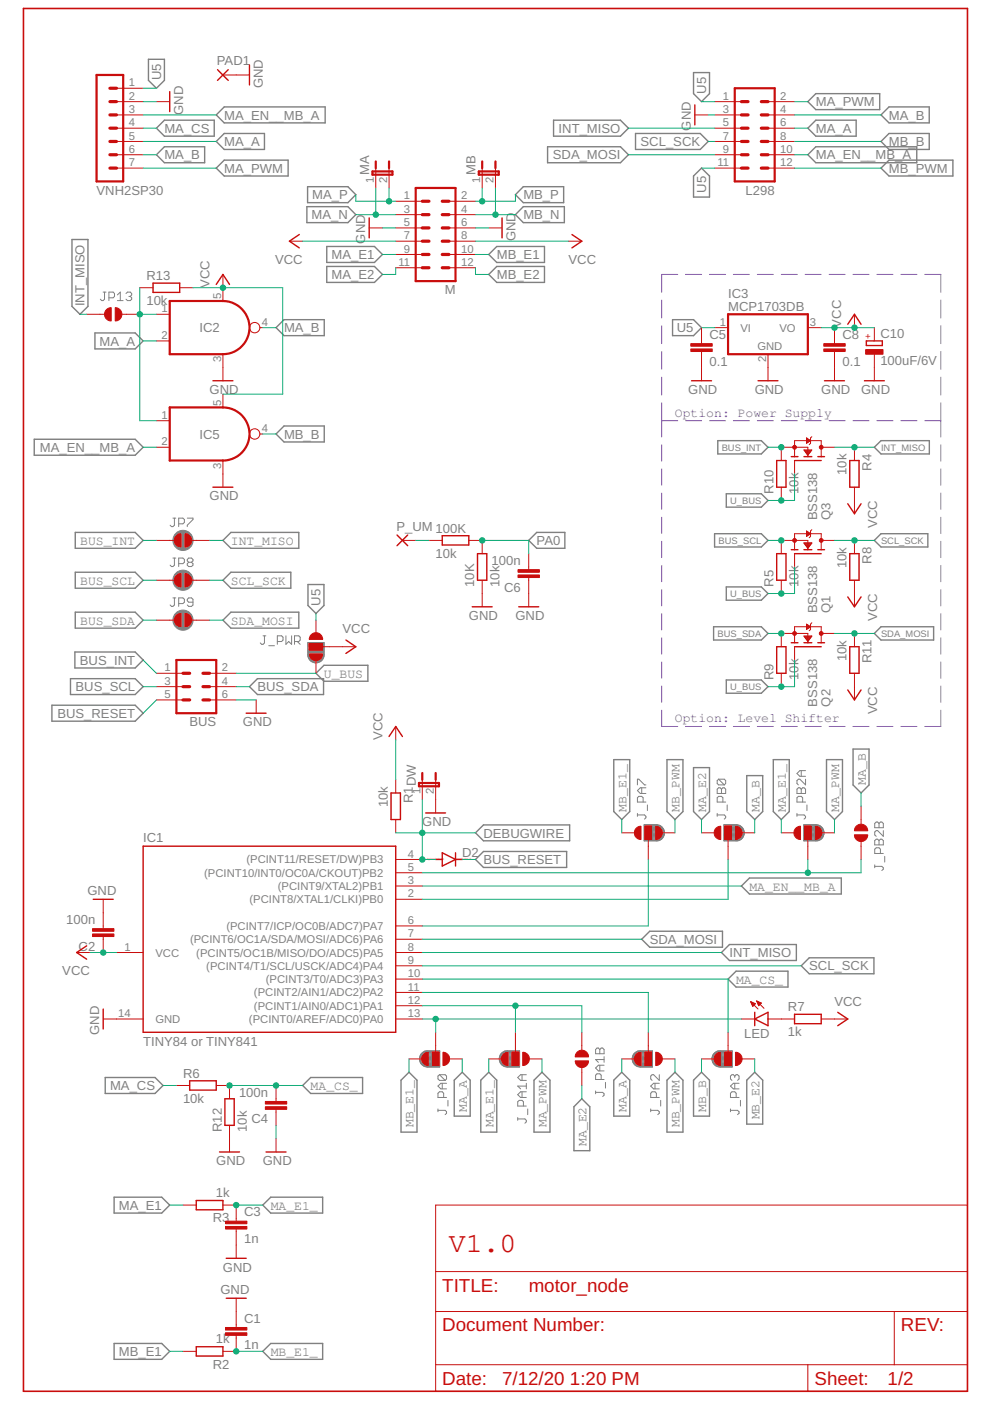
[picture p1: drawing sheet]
<svg xmlns="http://www.w3.org/2000/svg" width="210mm" height="297mm" viewBox="0 0 210 297" stroke-linecap="round" stroke-linejoin="round" font-family="sans-serif">
<g fill="#808080" stroke="#808080" stroke-width=".21">
<circle cx="38.8" cy="114.6" r="2.14"/>
<circle cx="38.8" cy="123" r="2.14"/>
<circle cx="38.8" cy="131.5" r="2.14"/>
</g>
<g fill="none" stroke="#808080" stroke-width=".21">
<path d="M21.9 61.9h.6M22.2 61.9v1.5l-.3 .3h-.3l-.3-.3M23.1 63.1h.9l.3-.3v-.6l-.3-.3h-.9v1.8M24.9 63.7h1.2M24.9 62.5l.6-.6v1.8M26.7 62.2l.3-.3h.6l.3 .3v.3l-.3 .3M27.3 62.8h.3M27.6 62.8l.3 .3v.3l-.3 .3h-.6l-.3-.3M36.7 109.9h.6M36.7 118.3h.6M37 109.9v1.5l-.3 .3h-.3l-.3-.3M37 118.3v1.5l-.3 .3h-.3l-.3-.3"/>
<path d="M37.9 111.1h.9l.3-.3v-.6l-.3-.3h-.9v1.8M37.9 119.5h.9l.3-.3v-.6l-.3-.3h-.9v1.8M39.7 109.9h1.2v.3l-1.2 1.2v.3M40 119.2l-.3-.3v-.3l.3-.3h.6l.3 .3v.3l-.3 .3M40 119.2l-.3 .3v.3l.3 .3h.6l.3-.3v-.3l-.3-.3M40 119.2h.6M36.7 126.8h.6M37 126.8v1.5l-.3 .3h-.3l-.3-.3M37.9 128h.9l.3-.3v-.6l-.3-.3h-.9v1.8M40.9 127.7h-.9l-.3-.3v-.3l.3-.3h.6l.3 .3v1.2l-.3 .3h-.6l-.3-.3M55.8 134.8h.6M56.1 134.8v1.5l-.3 .3h-.3l-.3-.3"/>
<path d="M57 136.9h1.2M58.8 136h.9l.3-.3v-.6l-.3-.3h-.9v1.8M60.6 134.8v1.8l.6-.6 .6 .6v-1.8M62.4 136h1l.2-.3v-.6l-.2-.3h-1v1.8M63 136l.6 .6M135.1 172.8h1.6l.2 .3v.3l-.2 .3M135.1 166.4v-1.2h.3l1.3 1.2h.2M135.1 172.5v.6M136.1 167v1.2M136.4 170.1v-1l-.3-.3h-.7l-.3 .3v1h1.8M136.9 167h-1.1l-.7 .6 .7 .6h1.1M137.3 170.7v1.2"/>
<path d="M152.1 172.8h1.5l.3 .3v.3l-.3 .3M152.1 172.5v.6M152.4 167h.3l.3 .3 .3-.3h.3l.3 .3v.9h-1.8v-.9zM152.4 165.2h1.2l.3 .3v.6l-.3 .3M152.4 165.2l-.3 .3v.6l.3 .3h1.2M152.4 165.2l1.2 1.2M153 167.3v.9M153.3 170.1v-1l-.3-.3h-.6l-.3 .3v1h1.8M154.2 170.7v1.2M169 172.8h1.5l.3 .3v.3l-.3 .3M169 167.3l.3-.3h.3l.3 .3 .3-.3h.3l.3 .3v.9h-1.8zM169 172.5v.6"/>
<path d="M169.9 163.4v1.2M169.9 167.3v.9M170.2 170.1v-1l-.3-.3h-.6l-.3 .3v1h1.8M170.8 165.2v1.2l-1.2-1.2h-.3l-.3 .3v.6l.3 .3M170.8 163.4h-1.2l-.6 .6 .6 .6h1.2M171.1 170.7v1.2M185.5 174.6l.3-.3h.3l.3 .3 .3-.3h.3l.3 .3v.9h-1.8zM185.5 178.2l.3-.3h.3l.3 .3 .3-.3h.3l.3 .3v.9h-1.8zM186.4 174.6v.9M186.4 178.2v.9M187.3 176.1v1.2l-1.2-1.2h-.3l-.3 .3v.6l.3 .3M185.5 183.7h1.5l.3 .3v.3l-.3 .3"/>
<path d="M185.5 183.4v.6M186.7 181v-1l-.3-.3h-.6l-.3 .3v1h1.8M187.6 181.6v1.2M92.9 235.4h1.5l.3 .3v.3l-.3 .3M92.9 235.1v.6M93.2 227.9h1.2l.3 .3v.5l-.3 .4M93.2 227.9l-.3 .3v.5l.3 .4h1.2M93.2 227.9l1.2 1.2M93.8 229.7v1.2M94.1 232.7v-.9l-.3-.3h-.6l-.3 .3v.9h1.8M94.7 229.7h-1.2l-.6 .6 .6 .6h1.2M95 233.3v1.2"/>
<path d="M109.8 237.2h1.5l.3 .3v.3l-.3 .3M109.8 236.9v.6M110.7 227.9v1.2M110.7 231.5v1.2M111 234.5v-.9l-.3-.3h-.6l-.3 .3v.9h1.8M111.6 231.5h-1.2l-.6 .6 .6 .6h1.2M111.6 227.9h-1.2l-.6 .6 .6 .6h1.2M111.6 229.7v1.2M111.6 230.3h-1.8l.6 .6M111.9 235.1v1.2M126.3 231.6h1.5l.3 .3v.3l-.3 .3M126.3 231.3v.6"/>
<path d="M126.6 222.2h.3l.3 .3 .3-.3h.3l.3 .3v.9h-1.8v-.9zM127.2 222.5v.9M127.2 225.8v1.3M127.5 228.9v-.9l-.3-.3h-.6l-.3 .3v.9h1.8M128.1 224v1.2M128.1 225.8h-1.2l-.6 .6 .6 .7h1.2M128.1 224.6h-1.8l.6 .6M128.4 229.5v1.2M138 235.4h1.5l.3 .3v.3l-.3 .3M138 235.1v.6M138.9 229.7v1.2M139.2 232.7v-.9l-.3-.3h-.6l-.3 .3v.9h1.8"/>
<path d="M139.8 229.7h-1.2l-.6 .6 .6 .6h1.2M139.8 227.9v1.2l-1.2-1.2h-.3l-.3 .3v.5l.3 .4M140.1 233.3v1.2M154.9 235.4h1.5l.3 .3v.3l-.3 .3M154.9 235.1v.6M155.8 228.2l-.3-.3h-.3l-.3 .3v.5l.3 .4M155.8 228.2l.3-.3h.3l.3 .3v.5l-.3 .4M155.8 228.2v.3M155.8 229.7v1.2M156.1 232.7v-.9l-.3-.3h-.6l-.3 .3v.9h1.8M156.7 229.7h-1.2l-.6 .6 .6 .6h1.2M157 233.3v1.2"/>
</g>
<g fill="none" stroke="#808080" stroke-width=".3">
<path d="M31.5 12.6h3.4v4.4l-1.7 1.7-1.7-1.7zM147 15.4h3.4v4.5l-1.7 1.6-1.7-1.6zM173 19.9h13.5v3.3h-13.5l-1.7-1.7zM33.2 32.8l1.7-1.7h8.5v3.4h-8.5zM33.2 27.2l1.7-1.7h10.5v3.4h-10.5zM45.8 30l1.7-1.7h8.6v3.4h-8.6zM45.8 24.4l1.7-1.7h21.4v3.4h-21.4zM45.8 35.6l1.7-1.6h13.6v3.3h-13.6zM65.2 39.6h8.6l1.6 1.7-1.6 1.7h-8.6zM111 39.6h8.5v3.4h-8.5l-1.7-1.7zM116.1 31.1h15.5l1.6 1.7-1.6 1.7h-15.5zM117.4 25.5h14.2l1.6 1.7-1.6 1.7h-14.2z"/>
<path d="M134.7 28.3h13.8l1.7 1.7-1.7 1.7h-13.8zM147 37.3l1.7-1.7 1.7 1.7v4.5h-3.4zM171.3 27.2l1.7-1.7h8.5v3.4h-8.5zM173 31.1h21.4v3.4h-21.4l-1.7-1.7zM186.8 24.4l1.7-1.7h8.5v3.4h-8.5zM186.8 30l1.7-1.7h8.5v3.4h-8.5zM186.8 35.6l1.7-1.6h13.5v3.3h-13.5zM15.3 50.8h3.3v14.2l-1.6 1.6-1.7-1.6zM65.1 43.8h8.7l1.6 1.7-1.6 1.7h-8.7zM69.3 52.3h10.1l1.7 1.7-1.7 1.6h-10.1zM69.3 56.5h10.1l1.7 1.7-1.7 1.7h-10.1zM103.6 58.2l1.7-1.7h10.1v3.4h-10.1z"/>
<path d="M103.6 54l1.7-1.7h10.1v3.3h-10.1zM111 43.8h8.7v3.4h-8.7l-1.7-1.7zM20.1 70.6h8.6l1.7 1.7-1.7 1.7h-8.6zM58.5 69.5l1.7-1.7h8.5v3.4h-8.5zM142.6 67.8h4.4l1.7 1.7-1.7 1.7h-4.4zM7.3 93.1h21.4l1.7 1.7-1.7 1.7h-21.4zM58.5 92l1.7-1.7h8.5v3.4h-8.5zM152.2 93.4h9.2l1.4 1.4-1.4 1.4h-9.2zM185.4 94.8l1.4-1.4h10.2v2.8h-10.2zM16 112.9h12.7l1.7 1.7-1.7 1.6h-12.7zM47.3 114.6l1.7-1.7h14.4v3.3h-14.4zM113.8 112.9h6v3.3h-6l-1.7-1.6z"/>
<path d="M151.5 113.2h9.9l1.4 1.4-1.4 1.4h-9.9zM154 104.7h7.4l1.4 1.4-1.4 1.4h-7.4zM185.4 114.6l1.4-1.4h9.9v2.8h-9.9zM15.9 138.2h12.8l1.7 1.7-1.7 1.7h-12.8zM16 129.8h12.7l1.7 1.7-1.7 1.7h-12.7zM16 121.3h12.7l1.7 1.7-1.7 1.7h-12.7zM47.3 123l1.7-1.7h12.7v3.4h-12.7zM49 129.8h14.4v3.4h-14.4l-1.7-1.7zM65.3 123.9h3.4v4.5l-1.7 1.7-1.7-1.7zM65.3 138.9h3.4M65.3 138.6h3.4M65.3 138.4h3.4"/>
<path d="M65.3 138.1h3.4M65.3 137.9h3.4M65.3 137.6h3.4M65.3 137.4h3.4M65.3 137.1h3.4M65.3 136.9h3.4M65.3 136.6h3.4M65.3 136.4h3.4M65.3 139.1h3.3M65.4 139.4l-.1-3.1h3.4l-.1 3.1M65.4 139.4a1.67 1.67 0 0 0 2.9 .5M65.4 139.4h3.2"/>
<path d="M65.5 139.6h3M65.7 139.9h2.6M68.6 139.4l-.3 .5M151.3 132.9h10.1l1.4 1.4-1.4 1.4h-10.1zM154 124.4h7.4l1.4 1.4-1.4 1.5h-7.4zM185.4 134.3l1.4-1.4h11.2v2.8h-11.2zM11 149.5h17.7l1.7 1.7-1.7 1.7h-17.7zM14.9 143.9h13.8l1.7 1.7-1.7 1.7h-13.8zM52.9 145.6l1.7-1.7h14v3.4h-14zM66 140.1h2M66.4 140.4h1.2M68.7 141.1h9.3v3.3h-9.3l-1.7-1.7z"/>
<path d="M154 144.2h7.4l1.4 1.4-1.4 1.4h-7.4zM180.9 158.8h3.4v7.6l-1.7 1.7-1.7-1.7zM100.8 176.6l1.7-1.7h18.3v3.4h-18.3zM130.1 161.1h3.4v11l-1.7 1.7-1.7-1.7zM136.6 178.2h3.2M136.6 177.9h3.6M136.6 177.7h3.9M136.6 177.4h4M136.6 177.2h4.1M136.6 176.9h4.2M136.6 176.7h4.2M136.6 176.4h4.2"/>
<path d="M136.6 176.1h4.2M136.6 175.9h4.1M136.6 175.7h4M136.6 175.4h3.8M136.6 175.2h3.5M139.1 174.9a1.68 1.68 0 0 1 1.6 2.3M139.3 174.9h-2.7v3.4l2.8-.1 .6-.1 .4-.4M140.6 177.4l-.2 .3M140.7 177.2l-.1 .2M141.4 161.1h3.4v11l-1.7 1.7-1.7-1.7zM147 162.8h3.4v9.3l-1.7 1.7-1.7-1.7zM153.5 178.2h3.2"/>
<path d="M153.5 177.9h3.6M153.5 177.7h3.9M153.5 177.4h4M153.5 177.2h4.1M153.5 176.9h4.2M153.5 176.7h4.3M153.5 176.4h4.3M153.5 176.1h4.2M153.5 175.9h4.1M153.5 175.7h4M153.5 175.4h3.8M153.5 175.2h3.5"/>
<path d="M156.1 174.9a1.66 1.66 0 0 1 1.5 2.3M156.3 174.9h-2.8v3.4l2.9-.1 1-.5M157.5 177.4l-.1 .3M157.6 177.2l-.1 .2M158.3 164.4h3.4v7.7l-1.7 1.7-1.7-1.7zM164 161.1h3.3v11l-1.6 1.7-1.7-1.7zM170.5 178.2h3.1M170.5 177.9h3.5M170.5 177.7h3.8M170.5 177.4h4M170.5 177.2h4.1M170.5 176.9h4.1"/>
<path d="M170.5 176.7h4.2M170.5 176.4h4.2M170.5 176.1h4.1M170.5 175.9h4M170.5 175.7h3.9M170.5 175.4h3.7M170.5 175.2h3.4M173 174.9a1.68 1.68 0 0 1 1.5 2.5M173.2 174.9h-2.7v3.4l2.8-.1 1-.5M174.5 177.4l-.2 .3M175.2 161.1h3.4v11l-1.7 1.7-1.7-1.7zM102.5 180.5h17.6v3.4h-17.6l-1.7-1.7z"/>
<path d="M136.1 199.1l1.7-1.7h15.4v3.4h-15.4zM157.2 187.9l1.7-1.7h19.5v3.3h-19.5zM153 202l1.7-1.7h14.1v3.3h-14.1zM154.4 207.6l1.7-1.7h11v3.4h-11zM169.9 204.8l1.7-1.7h13.7v3.4h-13.7zM22.3 228.5h10.6l1.7 1.6-1.7 1.7h-10.6zM64.2 230.1l1.7-1.6h11v3.3h-11zM85 229l1.7-1.7 1.7 1.7v11h-3.4zM89 224.7h4.2M89 224.4h4.2M89 224.2a1.66 1.66 0 0 0 1.7 2M89 224.2h4.2"/>
<path d="M89 224.9h4.2M89.1 223.9h4.1M89.1 225.2h4.1M89.2 223.7l-.2 .5M89.2 223.7h4M89.3 225.4h3.9M89.4 223.4l1-.6h2.8v3.4h-2.6M89.4 223.4l-.2 .3M89.4 223.4h3.8M89.5 225.7h3.7M89.6 223.2h3.6M89.8 225.9h3.4"/>
<path d="M90 222.9h3.2M96.3 229l1.7-1.7 1.7 1.7v7.6h-3.4zM101.9 229l1.7-1.7 1.7 1.7v11h-3.4zM105.9 224.4h4.2M105.9 224.7h4.2M105.9 224.2h4.2M105.9 224.2a1.66 1.66 0 0 0 1.7 2M106 224.9h4.1M106 223.9h4.1M106 225.2h4.1M106.1 223.7h4M106.1 223.7l-.2 .5"/>
<path d="M106.2 225.4h3.9M106.3 223.4l1-.6h2.8v3.4h-2.6M106.3 223.4h3.8M106.3 223.4l-.2 .3M106.4 225.7h3.7M106.5 223.2h3.6M106.7 225.9h3.4M107 222.9h3.1M113.2 229l1.7-1.7 1.7 1.7v11h-3.4zM123.4 233l1.7 1.7v9.3h-3.4v-9.3zM130.1 229l1.7-1.7 1.7 1.7v7.6h-3.4zM134.1 224.7h4.2"/>
<path d="M134.1 224.4h4.2M134.1 224.2h4.2M134.1 224.2a1.66 1.66 0 0 0 1.7 2M134.2 224.9h4.1M134.2 223.9h4.1M134.2 225.2h4.1M134.3 223.7h4M134.3 223.7l-.2 .5M134.4 225.4h3.9M134.5 223.4l1-.6h2.8v3.4h-2.6M134.5 223.4h3.8M134.5 223.4l-.2 .3"/>
<path d="M134.6 225.7h3.7M134.7 223.2h3.6M134.9 225.9h3.4M135.1 222.9h3.2M141.4 229l1.7-1.7 1.7 1.7v11h-3.4zM147 229l1.7-1.7 1.7 1.7v7.6h-3.4zM151 224.7h4.2M151 224.4h4.2M151 224.2h4.2M151 224.2a1.66 1.66 0 0 0 1.7 2M151.1 224.9h4.1M151.1 223.9h4.1"/>
<path d="M151.2 225.2h4M151.2 223.7h4M151.2 223.7l-.2 .5M151.3 225.4h3.9M151.4 223.4l1-.6h2.8v3.4h-2.6M151.4 223.4h3.8M151.4 223.4l-.2 .3M151.5 225.7h3.7M151.6 223.2h3.6M151.8 225.9h3.4M152.1 222.9h3.1M160 227.3l1.7 1.7v9.3h-3.4v-9.3z"/>
<path d="M24.2 253.8h10.1l1.7 1.7-1.7 1.7h-10.1zM55.7 255.5l1.7-1.7h11v3.4h-11zM24.2 284.8h10.1l1.7 1.7-1.7 1.7h-10.1zM55.7 286.5l1.7-1.7h11v3.4h-11z"/>
</g>
<path d="M5 1.8h200.1v293.2h-200.1z" fill="none" stroke="#c90d0c" stroke-width=".34"/>
<g fill="none" stroke="#c90d0c" stroke-width=".21">
<path d="M24.7 18.7h5.7M47.3 15.9h5.6M24.7 21.5h5.7M24.7 24.4h5.7M24.7 27.2h5.7M24.7 30h5.7M24.7 32.8h5.7M24.7 35.6h5.7M33.2 21.5h2.8M79.7 35.6v4.3M82.5 35.6v4.3M102.2 35.6v4.3"/>
<path d="M105.1 35.6v4.3M147.3 24.4h2.9M151.6 21.5h5.6M151.6 24.4h5.6M151.6 27.2h5.6M151.6 30h5.6M151.6 32.8h5.6M151.6 35.6h5.6M162.8 21.5h5.7M162.8 24.4h5.7M162.8 27.2h5.7M162.8 30h5.7"/>
<path d="M162.8 32.8h5.7M162.8 35.6h5.7M47.3 58.2v5.6M61.4 51.1h2.8M78.3 48.3h2.8M83.9 42.7h5.6M83.9 45.5h5.6M83.9 48.3h5.6M83.9 51.1h5.6M83.9 54h5.6M83.9 56.8h5.6M95.2 42.7h5.6"/>
<path d="M95.2 45.5h5.6M95.2 48.3h5.6M95.2 51.1h5.6M95.2 54h5.6M95.2 56.8h5.6M103.6 48.3h2.8M120.5 51.1h2.9M18.4 66.6h3.8M25.8 66.6h3.8M29.6 61h2.8M33.2 66.6h2.8M33.2 72.3h2.8"/>
<path d="M38.1 61h2.8M47.3 75.1v5.6M55.1 69.5h.6M148.7 69.5v3.3M148.7 74.5v6.2M151.6 69.5h2.8M162.8 75.1v5.6M171.3 69.5h2.8M176.9 69.5v3.3M176.9 74.5v6.2M181.2 66.6v2.9M185.4 69.5v2.8"/>
<path d="M185.4 75.1v5.6M33.2 94.8h2.8M33.2 89.2h2.8M47.3 83.6v2.8M47.3 97.6v5.7M55.1 92h.6M168.5 96.8v-3.4h5.6v3.4M168.5 97.6v2.9M170.5 95.4h1.6l-.8 1.1zM170.5 95.5h1.6M170.6 95.6h1.4M170.7 95.8h1.2"/>
<path d="M170.8 95.9h1M170.9 96h.8M171 92.9l.9 .5-.9 .6M171 92.9v1.1M171 94h.1M171 93.8h.2M171 93.7h.4M171 93.6h.6M171 93.3h.7M171 93.2h.4M171 93h.2M171 92.9h.1"/>
<path d="M171 96.2h.6M171.1 96.3h.3M171.2 96.5h.1M171.3 96.8v-2h-5.6v2.8M172.1 92.6l-.2 .3v1.1l-.3 .3M174.1 94.8h2.8M181.2 94.8v2.8M33.2 114.6h3.8M40.6 114.6h3.8M85.3 114.6h2.8M91 114.6h2.8M99.4 114.6h2.8v2.8"/>
<path d="M112.1 117.4v3.4M165.7 103.3v2.8M168.5 116.5v-3.3h5.6v3.3M168.5 117.4v2.8M170.5 115.1h1.6l-.8 1.1zM170.6 115.3h1.4M170.7 115.4h1.2M170.8 115.5h1M170.9 115.7h.8M171 115.8h.6M171 112.6l.9 .6-.9 .5zM171 113.6h.2"/>
<path d="M171 113.5h.4M171 113.3h.6M171 113.2h.8M171 113.1h.7M171 112.9h.5M171 112.8h.3M171 112.7h.1M171.1 116h.4M171.2 116.1h.2M171.3 116.5v-1.9h-5.6v2.8M171.3 116.2h.1M172.1 112.3l-.2 .3v1.1l-.3 .3"/>
<path d="M174.1 114.6h2.8M181.2 103.3v5.6M181.2 114.6v2.8M33.2 123h3.8M33.2 131.5h3.8M40.6 123h3.8M40.6 131.5h3.8M65.6 136.4h2.8v1.4h-2.8zM67 131.5v2.8M67 139.9v2.8M68.4 137.1h7M102.2 123v5.7"/>
<path d="M112.1 122.4v6.3M165.7 123v2.8M168.5 136.3v-3.4h5.6v3.4M168.5 137.1v2.8M170.5 134.9h1.6l-.8 1.1zM170.5 134.9h1.6M170.6 135.1h1.4M170.7 135.2h1.2M170.8 135.3h1M170.9 135.5h.8M171 132.3l.9 .6-.9 .6zM171 133.4h.1"/>
<path d="M171 133.3h.3M171 133.1h.5M171 133h.7M171 132.7h.6M171 132.6h.4M171 132.4h.2M171 135.6h.6M171.1 135.7h.4M171.2 135.9h.2M171.3 136.3v-2h-5.6v2.8M172.1 132l-.2 .3v1.2l-.3 .2M174.1 134.3h2.8"/>
<path d="M181.2 123v5.7M181.2 134.3v2.8M33.2 142.7h5.6M33.2 145.6h5.6M33.2 148.4h5.6M44.4 142.7h5.7M44.4 145.6h5.7M44.4 148.4h5.7M54.3 148.4v2.8M83.9 154v2.8M165.7 142.7v2.9M181.2 142.7v5.7"/>
<path d="M83.9 165.3v2.8M83.9 173.8v2.8M89.5 165.3v4.2M92.4 165.3v7.1M131.8 176.6h2.8M136.8 175.2h1.4v2.8h-1.4zM137.5 178v4.2M140.3 176.6h2.8M148.7 176.6h2.9M153.7 175.2h1.4v2.8h-1.4zM154.4 178v4.2M157.2 176.6h2.8"/>
<path d="M165.7 176.6h2.8M170.6 175.2h1.4v2.8h-1.4zM171.3 178v4.2M174.1 176.6h2.8M182.6 170.9v3.9M182.6 178.4v3.8M21.9 190.7v6.2M21.9 198.6v3.4M83.9 196.3h5.6M83.9 199.1h5.6M83.9 182.2h5.6M83.9 185h5.6"/>
<path d="M83.9 187.9h5.6M83.9 190.7h5.6M16.3 202h2.8M21.9 216h8.5M24.7 202h5.7M83.9 216h5.6M83.9 202h5.6M83.9 204.8h5.6M83.9 207.6h5.6M83.9 210.4h5.6M83.9 213.2h5.6M92.4 218.9v4.2"/>
<path d="M109.3 218.9v4.2M123.4 218.9v3.8M137.5 218.9v4.2M154.4 218.9v4.2M157.2 216h2.8M159.2 212.4l1.5 1.5M159.2 212.4h.1M159.2 212.4l.9 .4M159.2 212.4l.4 1M159.2 212.5h.4M159.3 212.7h.6M159.4 212.8h.7"/>
<path d="M159.4 213h.6M159.5 213.1h.4M159.5 213.2h.2M159.6 213.4h.1M160.1 212.8l-.5 .6M160.4 212.2l1.6 1.6M160.4 212.2l1 .5M160.4 212.2l.5 1 .5-.5M160.4 212.3h.1M160.5 212.4h.3M160.6 212.5h.5M160.6 212.7h.8"/>
<path d="M160.7 212.8h.6M160.7 213h.4M160.8 213.1h.2M162.8 216h5.7M174.1 216h5.6M37.4 230.1h2.8M45.8 230.1h2.9v2.9M48.7 238.6v5.6M58.5 230.1v3.4M58.5 235.2v3.4M86.7 224.5h2.8M91.7 223.1h1.4v2.8h-1.4z"/>
<path d="M95.2 224.5h2.8M103.6 224.5h2.8M108.6 223.1h1.4v2.8h-1.4zM112.1 224.5h2.8M123.4 226.3v3.8M131.8 224.5h2.8M136.8 223.1h1.4v2.8h-1.4zM140.3 224.5h2.8M148.7 224.5h2.9M153.7 223.1h1.4v2.8h-1.4zM157.2 224.5h2.8M38.8 255.5h2.8"/>
<path d="M47.3 255.5h2.8v3.4M58.5 241.4v2.8M92.4 255.5h112.7v39.5h-112.7zM50.1 260.6v6.2M50.1 275.3v6.2M92.4 278.1h112.7M92.4 269.6h112.7M189.6 278.1v11.2M38.8 286.5h2.8M50.1 283.1v3.4h-2.8M92.4 289.3h112.7M171.3 289.3v5.7"/>
<circle cx="54" cy="69.5" r="1.1"/>
<circle cx="54" cy="92" r="1.1"/>
</g>
<g fill="none" stroke="#c90d0c" stroke-width=".3">
<path d="M36 19.4v4.3M46.1 14.8l2.3 2.2M48.4 14.8l-2.3 2.2M52.9 13.8v4.2M147.3 22.2v4.3M63.5 49.7l-2.1 1.4 2.1 1.5M78.3 46.2v4.2M106.4 46.2v4.2M121.3 49.7l2.1 1.4-2.1 1.5M32.4 60h5.7v2h-5.7zM45.8 60.3l1.5-2.1 1.4 2.1M179.7 68.7l1.5-2.1 1.4 2.1"/>
<path d="M183.7 72.3h3.4v1h-3.4zM45.1 80.7h4.3M146.6 80.7h4.3M160.7 80.7h4.3M164.7 97.6h1.9v5.7h-1.9zM167.8 96.8h1.4M168.5 97.6h5.6M170.5 96.8h1.6M173.4 96.8h1.4M174.8 80.7h4.2M180.2 97.6h1.9v5.7h-1.9zM183.3 80.7h4.2"/>
<path d="M45.1 103.3h4.3M84.2 113.4l2.2 2.3M86.4 113.4l-2.2 2.3M93.8 113.6h5.6v1.9h-5.6zM101.2 117.4h2v5.6h-2zM164.7 117.4h1.9v5.6h-1.9zM167.8 116.5h1.4M168.5 117.4h5.6M170.5 116.5h1.6M173.4 116.5h1.4M179.7 106.8l1.5 2.1 1.4-2.1M180.2 117.4h1.9v5.6h-1.9z"/>
<path d="M73.3 135.7l2.1 1.4-2.1 1.4M100.1 128.7h4.3M110 128.7h4.2M164.7 137.1h1.9v5.6h-1.9zM167.8 136.3h1.4M168.5 137.1h5.6M170.5 136.3h1.6M173.4 136.3h1.4M179.7 126.6l1.5 2.1 1.4-2.1M180.2 137.1h1.9v5.6h-1.9zM52.2 151.2h4.2M82.5 156.1l1.4-2.1 1.4 2.1"/>
<path d="M179.7 146.3l1.5 2.1 1.4-2.1M30.4 179.4h53.5v39.5h-53.5zM82.9 168.1h2v5.7h-2zM90.3 172.4h4.2M19.8 190.7h4.2M92.4 182.2h1.4M93.8 180.8l2.8 1.4-2.8 1.4zM96.6 180.8v2.8M96.6 182.2h1.4M18.4 200.5l-2.1 1.5 2.1 1.4M21.9 213.9v4.3M160 216l2.8-1.4v2.9z"/>
<path d="M160 214.6v2.9M168.5 215.1h5.6v1.9h-5.6zM177.6 214.6l2.1 1.4-2.1 1.5M40.2 229.2h5.6v1.9h-5.6zM47.7 233h2v5.6h-2zM41.6 254.5h5.7v2h-5.7zM46.5 244.2h4.3M56.4 244.2h4.2M48 275.3h4.2M48 266.8h4.2M41.6 285.5h5.7v2h-5.7z"/>
</g>
<g fill="#c90d0c" stroke="#c90d0c" stroke-width=".21">
<path d="M19.6 196.9h4.6v.5h-4.6z"/>
<path d="M19.6 198h4.6v.6h-4.6z"/>
<path d="M47.8 282.6h4.5v.5h-4.5z"/>
<path d="M47.8 281.5h4.5v.5h-4.5z"/>
<path d="M47.8 260h4.5v.6h-4.5z"/>
<path d="M47.8 258.9h4.5v.6h-4.5z"/>
<path d="M56.3 233.5h4.5v.6h-4.5z"/>
<path d="M56.3 234.7h4.5v.5h-4.5z"/>
<path d="M146.5 74h4.5v.5h-4.5z"/>
<path d="M146.5 72.9h4.5v.5h-4.5z"/>
<path d="M174.7 74h4.5v.5h-4.5z"/>
<path d="M174.7 72.9h4.5v.5h-4.5z"/>
<path d="M183.5 74.1h3.7v1h-3.7z"/>
<path d="M65.6 136.4h2.8v1.4h-2.8z"/>
<path d="M91.7 223.1h1.4v2.8h-1.4z"/>
<path d="M108.6 223.1h1.4v2.8h-1.4z"/>
<path d="M136.8 223.1h1.4v2.8h-1.4z"/>
<path d="M153.7 223.1h1.4v2.8h-1.4z"/>
<path d="M136.8 175.2h1.4v2.8h-1.4z"/>
<path d="M153.7 175.2h1.4v2.8h-1.4z"/>
<path d="M170.6 175.2h1.4v2.8h-1.4z"/>
<path d="M109.8 120.8h4.6v.5h-4.6z"/>
<path d="M109.8 121.9h4.6v.5h-4.6z"/>
</g>
<g fill="none" stroke="#c90d0c" stroke-width=".47">
<path d="M20.5 15.9h5.6v22.6h-5.6zM155.8 18.7h8.5v19.8h-8.5zM79 36.3h4.2v.7h-4.2zM79.7 34.2v1.4M82.5 34.2v1.4M88.1 39.9h8.5v19.7h-8.5zM101.5 36.3h4.2v.7h-4.2zM102.2 34.2v1.4M105.1 34.2v1.4M36 63.8h11.3a5.6 5.6 0 0 1 5.6 5.7 5.6 5.6 0 0 1-5.6 5.6h-11.3zM154.4 66.6h16.9v8.5h-16.9zM36 86.4h11.3a5.6 5.6 0 0 1 5.6 5.6 5.6 5.6 0 0 1-5.6 5.6h-11.3z"/>
<path d="M37.4 139.9h8.4v11.3h-8.4zM88.8 166h4.3v.7h-4.3zM89.5 163.9v1.4M92.4 163.9v1.4"/>
</g>
<g fill="none" stroke="#c90d0c" stroke-width=".68">
<path d="M23.3 18.7h1.4M23.3 24.4h1.4M23.3 21.5h1.4M23.3 30h1.4M23.3 27.2h1.4M23.3 35.6h1.4M23.3 32.8h1.4M157.2 24.4h1.4M157.2 21.5h1.4M157.2 30h1.4M157.2 27.2h1.4M157.2 35.6h1.4"/>
<path d="M157.2 32.8h1.4M161.4 24.4h1.4M161.4 21.5h1.4M161.4 30h1.4M161.4 27.2h1.4M161.4 35.6h1.4M161.4 32.8h1.4M89.5 48.3h1.5M89.5 45.5h1.5M89.5 42.7h1.5M89.5 56.8h1.5M89.5 54h1.5"/>
<path d="M89.5 51.1h1.5M93.8 48.3h1.4M93.8 45.5h1.4M93.8 42.7h1.4M93.8 56.8h1.4M93.8 54h1.4M93.8 51.1h1.4M38.8 148.4h1.4M38.8 145.6h1.4M38.8 142.7h1.4M43 148.4h1.4M43 145.6h1.4"/>
<path d="M43 142.7h1.4"/>
</g>
<g fill="#c90d0c" stroke="#c90d0c" stroke-width=".21">
<path d="M39.2 113.2a1.41 1.41 0 0 1 1.4 1.4 1.41 1.41 0 0 1-1.4 1.4z" fill-rule="evenodd"/>
<path d="M37.4 113.6l.5-.4h.5v2.8a1.4 1.4 0 0 1-1.3-.9 1.4 1.4 0 0 1 .3-1.5z" fill-rule="evenodd"/>
<path d="M39.2 121.6a1.42 1.42 0 0 1 1.4 1.4 1.42 1.42 0 0 1-1.4 1.4z" fill-rule="evenodd"/>
<path d="M37.4 122l1-.4v2.8a1.4 1.4 0 0 1-1.3-.8 1.4 1.4 0 0 1 .3-1.6z" fill-rule="evenodd"/>
<path d="M39.2 130.1a1.41 1.41 0 0 1 1.4 1.4 1.41 1.41 0 0 1-1.4 1.4z" fill-rule="evenodd"/>
<path d="M37.4 130.5l.5-.4h.5v2.8a1.4 1.4 0 0 1-1.3-.9 1.4 1.4 0 0 1 .3-1.5z" fill-rule="evenodd"/>
<path d="M65.6 138.7h2.8a1.42 1.42 0 0 1-1.4 1.4 1.42 1.42 0 0 1-1.4-1.4z" fill-rule="evenodd"/>
<path d="M66 134.6a1.41 1.41 0 0 1 1.5-.3 1.41 1.41 0 0 1 .9 1.3h-2.8z" fill-rule="evenodd"/>
<path d="M24.4 65.2a1.41 1.41 0 0 1 1.5 1.4 1.41 1.41 0 0 1-1.5 1.5z" fill-rule="evenodd"/>
<path d="M22.6 65.6l.5-.3 .5-.1v2.9a1.4 1.4 0 0 1-1.3-.9 1.4 1.4 0 0 1 .3-1.6z" fill-rule="evenodd"/>
<path d="M89.8 223.5l.5-.3 .5-.1v2.8a1.42 1.42 0 0 1-1.3-.9 1.42 1.42 0 0 1 .3-1.5z" fill-rule="evenodd"/>
<path d="M93.9 223.1a1.41 1.41 0 0 1 1.4 1.4 1.41 1.41 0 0 1-1.4 1.4z" fill-rule="evenodd"/>
<path d="M106.7 223.5l.6-.3 .4-.1v2.8a1.42 1.42 0 0 1-1.3-.9 1.42 1.42 0 0 1 .3-1.5z" fill-rule="evenodd"/>
<path d="M110.8 223.1a1.41 1.41 0 0 1 1.4 1.4 1.41 1.41 0 0 1-1.4 1.4z" fill-rule="evenodd"/>
<path d="M122 224.9h2.8a1.41 1.41 0 0 1-1.4 1.4 1.41 1.41 0 0 1-1.4-1.4z" fill-rule="evenodd"/>
<path d="M122.4 223.1a1.41 1.41 0 0 1 1.5-.3 1.41 1.41 0 0 1 .9 1.3h-2.8v-.5z" fill-rule="evenodd"/>
<path d="M134.9 223.5l.5-.3 .5-.1v2.8a1.4 1.4 0 0 1-1.3-.9 1.4 1.4 0 0 1 .3-1.5z" fill-rule="evenodd"/>
<path d="M139 223.1a1.41 1.41 0 0 1 1.4 1.4 1.41 1.41 0 0 1-1.4 1.4z" fill-rule="evenodd"/>
<path d="M151.8 223.5l.6-.3 .4-.1v2.8a1.4 1.4 0 0 1-1.3-.9 1.4 1.4 0 0 1 .3-1.5z" fill-rule="evenodd"/>
<path d="M155.9 223.1a1.41 1.41 0 0 1 1.4 1.4 1.41 1.41 0 0 1-1.4 1.4z" fill-rule="evenodd"/>
<path d="M139 175.2a1.41 1.41 0 0 1 1.4 1.4 1.41 1.41 0 0 1-1.4 1.4z" fill-rule="evenodd"/>
<path d="M134.9 175.6l.5-.4h.5v2.8a1.4 1.4 0 0 1-1.3-.9 1.4 1.4 0 0 1 .3-1.5z" fill-rule="evenodd"/>
<path d="M155.9 175.2a1.41 1.41 0 0 1 1.4 1.4 1.41 1.41 0 0 1-1.4 1.4z" fill-rule="evenodd"/>
<path d="M151.8 175.6l.6-.4h.4v2.8a1.4 1.4 0 0 1-1.3-.9 1.4 1.4 0 0 1 .3-1.5z" fill-rule="evenodd"/>
<path d="M172.8 175.2a1.41 1.41 0 0 1 1.5 1.4 1.41 1.41 0 0 1-1.5 1.4z" fill-rule="evenodd"/>
<path d="M168.7 175.6l.6-.4h.4v2.8a1.42 1.42 0 0 1-1.3-.9 1.42 1.42 0 0 1 .3-1.5z" fill-rule="evenodd"/>
<path d="M181.2 177h2.8a1.41 1.41 0 0 1-1.4 1.4 1.41 1.41 0 0 1-1.4-1.4z" fill-rule="evenodd"/>
<path d="M181.6 175.2a1.41 1.41 0 0 1 1.5-.4 1.41 1.41 0 0 1 .9 1.3h-2.8v-.4z" fill-rule="evenodd"/>
<circle cx="168.5" cy="94.8" r=".4"/>
<circle cx="174.1" cy="94.8" r=".4"/>
<circle cx="168.5" cy="114.6" r=".4"/>
<circle cx="174.1" cy="114.6" r=".4"/>
<circle cx="168.5" cy="134.3" r=".4"/>
<circle cx="174.1" cy="134.3" r=".4"/>
</g>
<g fill="none" stroke="#0dab76" stroke-width=".21">
<path d="M30.4 18.7h2.8M30.4 21.5h2.8M30.4 24.4h15.4M30.4 32.8h2.8M30.4 27.2h2.8M30.4 30h15.4M30.4 35.6h15.4M79.7 39.9v5.6M82.5 39.9v2.8M102.2 39.9v2.8M105.1 39.9v5.6M133.2 32.8h18.4"/>
<path d="M133.2 27.2h18.4M148.7 21.5h2.9M148.7 35.6h2.9M150.2 24.4h1.4M150.2 30h1.4M168.5 21.5h2.8M168.5 24.4h18.3M168.5 32.8h2.8M168.5 27.2h2.8M168.5 30h18.3M168.5 35.6h18.3M64.2 51.1h19.7"/>
<path d="M75.4 41.3v1.4h8.5M75.4 45.5h8.5M81.1 48.3h2.8M81.1 54h2.8M83.9 56.8v1.4h-2.8M100.8 48.3h2.8M100.8 51.1h19.7M100.8 45.5h8.5M100.8 54h2.8M100.8 56.8v1.4h2.8M109.3 41.3v1.4h-8.5M17 66.6h1.4"/>
<path d="M29.6 66.6h3.6M29.6 61v28.2h3.6M30.4 72.3h2.8M40.9 61h19v22.6h-12.6M55.7 69.5h2.8M148.7 69.5h2.9M174.1 69.5h11.3M30.4 94.8h2.8M55.7 92h2.8M162.8 94.8h2.9M176.9 94.8h8.5M30.4 114.6h2.8"/>
<path d="M44.4 114.6h2.9M88.1 114.6h2.9M102.2 114.6h9.9v2.8M162.8 114.6h2.9M168.5 100.5v5.6h-5.7M176.9 114.6h8.5M30.4 131.5h2.8M30.4 123h2.8M30.4 139.9l2.8 2.8M44.4 131.5h2.9M44.4 123h2.9M67 130.1v1.4"/>
<path d="M162.8 134.3h2.9M168.5 120.2v5.6h-5.7M168.5 139.9v5.7h-5.7M176.9 134.3h8.5M30.4 145.6h2.8M33.2 148.4l-2.8 2.8M50.1 148.4h4.2M50.1 142.7h16.9M50.1 145.6h2.8M83.9 156.8v8.5M83.9 176.6h16.9M89.5 169.5v12.7h2.9"/>
<path d="M131.8 173.8v2.8M143.1 173.8v2.8M148.7 173.8v2.8M160 173.8v2.8M165.7 173.8v2.8M176.9 173.8v2.8M182.6 168.1v2.8M89.5 199.1h46.6M89.5 187.9h67.7M98 182.2h2.8M137.5 182.2v14.1h-48M154.4 182.2v8.5h-64.9"/>
<path d="M171.3 182.2v2.8M182.6 182.2v2.8h-93.1M19.1 202h5.6M89.5 202h63.5M89.5 204.8h80.4M89.5 213.2h33.9v5.7M89.5 216h67.7M89.5 210.4h48v8.5M89.5 207.6h64.9v11.3M92.4 216v2.9M109.3 213.2v5.7M34.6 230.1h2.8"/>
<path d="M48.7 230.1h15.5M58.5 238.6v2.8M86.7 224.5v2.8M98 224.5v2.8M103.6 224.5v2.8M114.9 224.5v2.8M123.4 230.1v2.9M131.8 224.5v2.8M143.1 224.5v2.8M148.7 224.5v2.8M160 224.5v2.8M36 255.5h2.8"/>
<path d="M50.1 255.5h5.6M36 286.5h2.8M50.1 286.5h5.6"/>
</g>
<g fill="#0dab76" stroke="#0dab76" stroke-width=".21">
<circle cx="21.9" cy="202" r=".57"/>
<circle cx="176.9" cy="69.5" r=".57"/>
<circle cx="181.2" cy="69.5" r=".57"/>
<circle cx="47.3" cy="61" r=".57"/>
<circle cx="181.2" cy="134.3" r=".57"/>
<circle cx="181.2" cy="94.8" r=".57"/>
<circle cx="181.2" cy="114.6" r=".57"/>
<circle cx="89.5" cy="182.2" r=".57"/>
<circle cx="89.5" cy="176.6" r=".57"/>
<circle cx="82.5" cy="42.7" r=".57"/>
<circle cx="79.7" cy="45.5" r=".57"/>
<circle cx="105.1" cy="45.5" r=".57"/>
<circle cx="102.2" cy="42.7" r=".57"/>
<circle cx="165.7" cy="106.1" r=".57"/>
<circle cx="165.7" cy="125.8" r=".57"/>
<circle cx="165.7" cy="145.6" r=".57"/>
<circle cx="165.7" cy="134.3" r=".57"/>
<circle cx="165.7" cy="94.8" r=".57"/>
<circle cx="165.7" cy="114.6" r=".57"/>
<circle cx="29.6" cy="66.6" r=".57"/>
<circle cx="50.1" cy="255.5" r=".57"/>
<circle cx="50.1" cy="286.5" r=".57"/>
<circle cx="92.4" cy="216" r=".57"/>
<circle cx="102.2" cy="114.6" r=".57"/>
<circle cx="109.3" cy="213.2" r=".57"/>
<circle cx="171.3" cy="185" r=".57"/>
<circle cx="48.7" cy="230.1" r=".57"/>
<circle cx="58.5" cy="230.1" r=".57"/>
</g>
<g fill="none" stroke="#8252c2" stroke-width=".21">
<path d="M143.7 58.2h-3.4v3.8M145.4 58.2h3.4M150.4 58.2h3.4M155.5 58.2h3.4M160.6 58.2h3.4M165.7 58.2h3.4M170.7 58.2h3.4M175.8 58.2h3.4M180.8 58.2h3.5M185.9 58.2h3.4M191 58.2h3.4M196.1 58.2h3.4v3.8"/>
<path d="M140.3 63.6v3.8M140.3 69.1v3.8M140.3 74.5v3.8M140.3 80v3.8M199.5 63.6v3.8M199.5 69.1v3.8M199.5 74.5v3.8M199.5 80v3.8M140.3 85.4v7.2M140.3 94.3v3.5M140.3 99.4v3.5M140.3 89.2h3.4"/>
<path d="M145.4 89.2h3.4M150.4 89.2h3.4M155.5 89.2h3.4M160.6 89.2h3.4M165.7 89.2h3.4M170.7 89.2h3.4M175.8 89.2h3.4M180.8 89.2h3.5M185.9 89.2h3.4M191 89.2h3.4M196.1 89.2h3.4M199.5 85.4v7.2"/>
<path d="M199.5 94.3v3.5M199.5 99.4v3.5M140.3 104.5v3.5M140.3 109.7v3.4M140.3 114.8v3.4M140.3 119.9v3.4M199.5 104.5v3.5M199.5 109.7v3.4M199.5 114.8v3.4M199.5 119.9v3.4M140.3 125v3.5M140.3 130.1v3.5"/>
<path d="M140.3 135.2v3.5M199.5 125v3.5M199.5 130.1v3.5M199.5 135.2v3.5M140.3 140.4v3.4M140.3 145.5v3.4M140.3 150.6v3.4h3.4M145.4 154h3.4M150.4 154h3.4M155.5 154h3.4M160.6 154h3.4M165.7 154h3.4"/>
<path d="M170.7 154h3.4M175.8 154h3.4M180.8 154h3.5M185.9 154h3.4M191 154h3.4M199.5 140.4v3.4M199.5 145.5v3.4M199.5 150.6v3.4h-3.4"/>
</g>
<text font-size="6" fill="#c90d0c" x="95.2" y="265.4">V1.0</text>
<g font-size="4" fill="#c90d0c">
<text x="93.8" y="273.8">TITLE:</text>
<text x="112.1" y="273.8">motor_node</text>
<text x="93.8" y="282.3">Document Number:</text>
<text x="191" y="282.3">REV:</text>
<text x="93.8" y="293.6">Date:</text>
<text x="106.5" y="293.6">7/12/20</text>
<text x="120.8" y="293.6">1:20 PM</text>
<text x="172.7" y="293.6">Sheet:</text>
<text x="188.2" y="293.6">1/2</text>
</g>
<g font-size="2.8" fill="#808080">
<text x="34.2" y="17" transform="rotate(-90 34.2 17)">U5</text>
<text x="46" y="13.8">PAD1</text>
<text x="55.7" y="18.7" transform="rotate(-90 55.7 18.7)">GND</text>
<text x="149.7" y="19.8" transform="rotate(-90 149.7 19.8)">U5</text>
<text x="173" y="22.5">MA_PWM</text>
<text x="34.9" y="28.2">MA_CS</text>
<text x="38.8" y="24.4" transform="rotate(-90 38.8 24.4)">GND</text>
<text x="47.5" y="25.3">MA_EN__MB_A</text>
<text x="118.4" y="28.2">INT_MISO</text>
<text x="146.5" y="27.7" transform="rotate(-90 146.5 27.7)">GND</text>
<text x="173" y="28.2">MA_A</text>
<text x="188.5" y="25.3">MA_B</text>
<text x="34.9" y="33.8">MA_B</text>
<text x="47.5" y="31">MA_A</text>
<text x="117.2" y="33.8">SDA_MOSI</text>
<text x="135.8" y="31">SCL_SCK</text>
<text x="173" y="33.8">MA_EN__MB_A</text>
<text x="188.5" y="31">MB_B</text>
<text x="20.5" y="41.3">VNH2SP30</text>
<text x="47.5" y="36.6">MA_PWM</text>
<text x="78.3" y="37" transform="rotate(-90 78.3 37)">MA</text>
<text x="100.8" y="37" transform="rotate(-90 100.8 37)">MB</text>
<text x="149.7" y="40.9" transform="rotate(-90 149.7 40.9)">U5</text>
<text x="158.1" y="41.3">L298</text>
<text x="188.5" y="36.6">MB_PWM</text>
<text x="66.1" y="46.5">MA_N</text>
<text x="66.2" y="42.3">MA_P</text>
<text x="111" y="46.5">MB_N</text>
<text x="111" y="42.3">MB_P</text>
<text x="77.4" y="51.7" transform="rotate(-90 77.4 51.7)">GND</text>
<text x="109.3" y="51.1" transform="rotate(-90 109.3 51.1)">GND</text>
<text x="31" y="59.3">R13</text>
<text x="58.3" y="55.9">VCC</text>
<text x="70.3" y="54.9">MA_E1</text>
<text x="70.3" y="59.2">MA_E2</text>
<text x="105.3" y="59.2">MB_E2</text>
<text x="105.3" y="54.9">MB_E1</text>
<text x="120.6" y="55.9">VCC</text>
<text x="17.9" y="65" transform="rotate(-90 17.9 65)">INT_MISO</text>
<text x="31" y="64.7">10k</text>
<text x="44.4" y="61" transform="rotate(-90 44.4 61)">VCC</text>
<text x="94.3" y="62.4">M</text>
<text x="154.4" y="65.9">MCP1703DB</text>
<text x="154.4" y="63.1">IC3</text>
<text x="42.3" y="70.4">IC2</text>
<text x="60.2" y="70.4">MA_B</text>
<text x="143.5" y="70.4">U5</text>
<text x="150.4" y="71.9">C5</text>
<text x="178.3" y="69.5" transform="rotate(-90 178.3 69.5)">VCC</text>
<text x="178.6" y="71.9">C8</text>
<text x="186.7" y="71.7">C10</text>
<text x="21.1" y="73.3">MA_A</text>
<text x="150.4" y="77.5">0.1</text>
<text x="178.6" y="77.5">0.1</text>
<text x="186.7" y="77.4">100uF/6V</text>
<text x="44.4" y="83.6">GND</text>
<text x="145.9" y="83.6">GND</text>
<text x="160" y="83.6">GND</text>
<text x="174.1" y="83.6">GND</text>
<text x="182.6" y="83.6">GND</text>
<text x="8.5" y="95.8">MA_EN__MB_A</text>
<text x="42.3" y="93">IC5</text>
<text x="60.2" y="93">MB_B</text>
<text x="179.5" y="100.7" transform="rotate(-90 179.5 100.7)">10k</text>
<text x="184.8" y="99.8" transform="rotate(-90 184.8 99.8)">R4</text>
<text x="44.4" y="106.1">GND</text>
<text x="164" y="104.7" transform="rotate(-90 164 104.7)">R10</text>
<text x="169.3" y="104.7" transform="rotate(-90 169.3 104.7)">10k</text>
<text x="84" y="112.5">P_UM 100K</text>
<text x="173.3" y="110.3" transform="rotate(-90 173.3 110.3)">BSS138</text>
<text x="176.1" y="110.3" transform="rotate(-90 176.1 110.3)">Q3</text>
<text x="185.9" y="112" transform="rotate(-90 185.9 112)">VCC</text>
<text x="17" y="115.5">BUS_INT</text>
<text x="48.9" y="115.6">INT_MISO</text>
<text x="92.4" y="118.2">10k</text>
<text x="104.2" y="119.8">100n</text>
<text x="113.8" y="115.6">PA0</text>
<text x="184.8" y="119.5" transform="rotate(-90 184.8 119.5)">R8</text>
<text x="17" y="124">BUS_SCL</text>
<text x="48.9" y="124">SCL_SCK</text>
<text x="100.6" y="124.4" transform="rotate(-90 100.6 124.4)">10K</text>
<text x="105.9" y="124.4" transform="rotate(-90 105.9 124.4)">10k</text>
<text x="106.9" y="125.4">C6</text>
<text x="164" y="124.4" transform="rotate(-90 164 124.4)">R5</text>
<text x="169.3" y="124.4" transform="rotate(-90 169.3 124.4)">10k</text>
<text x="179.5" y="120.4" transform="rotate(-90 179.5 120.4)">10k</text>
<text x="68" y="128.4" transform="rotate(-90 68 128.4)">U5</text>
<text x="99.4" y="131.5">GND</text>
<text x="109.3" y="131.5">GND</text>
<text x="173.3" y="130.1" transform="rotate(-90 173.3 130.1)">BSS138</text>
<text x="176.1" y="130.1" transform="rotate(-90 176.1 130.1)">Q1</text>
<text x="185.9" y="131.7" transform="rotate(-90 185.9 131.7)">VCC</text>
<text x="17" y="132.5">BUS_SDA</text>
<text x="48.9" y="132.5">SDA_MOSI</text>
<text x="72.6" y="134.3">VCC</text>
<text x="16.9" y="140.9">BUS_INT</text>
<text x="68.7" y="143.7">U_BUS</text>
<text x="179.5" y="140.2" transform="rotate(-90 179.5 140.2)">10k</text>
<text x="184.8" y="140.6" transform="rotate(-90 184.8 140.6)">R11</text>
<text x="16" y="146.6">BUS_SCL</text>
<text x="54.6" y="146.6">BUS_SDA</text>
<text x="164" y="144.2" transform="rotate(-90 164 144.2)">R9</text>
<text x="169.3" y="144.2" transform="rotate(-90 169.3 144.2)">10k</text>
<text x="173.3" y="149.8" transform="rotate(-90 173.3 149.8)">BSS138</text>
<text x="176.1" y="149.8" transform="rotate(-90 176.1 149.8)">Q2</text>
<text x="12.2" y="152.2">BUS_RESET</text>
<text x="40.2" y="154">BUS</text>
<text x="51.5" y="154">GND</text>
<text x="185.9" y="151.4" transform="rotate(-90 185.9 151.4)">VCC</text>
<text x="81.1" y="156.8" transform="rotate(-90 81.1 156.8)">VCC</text>
<text x="183.6" y="166.4" transform="rotate(-90 183.6 166.4)">MA_B</text>
<text x="82.2" y="171.2" transform="rotate(-90 82.2 171.2)">10k</text>
<text x="87.5" y="170.3" transform="rotate(-90 87.5 170.3)">R1DW</text>
<text x="132.8" y="172.1" transform="rotate(-90 132.8 172.1)">MB_E1_</text>
<text x="144.1" y="172.1" transform="rotate(-90 144.1 172.1)">MB_PWM</text>
<text x="149.7" y="172.1" transform="rotate(-90 149.7 172.1)">MA_E2</text>
<text x="161" y="172.1" transform="rotate(-90 161 172.1)">MA_B</text>
<text x="166.6" y="172.1" transform="rotate(-90 166.6 172.1)">MA_E1_</text>
<text x="177.9" y="172.1" transform="rotate(-90 177.9 172.1)">MA_PWM</text>
<text x="30.3" y="178.6">IC1</text>
<text x="89.5" y="175.2">GND</text>
<text x="102.5" y="177.6">DEBUGWIRE</text>
<text x="98" y="181.7">D2</text>
<text x="102.5" y="183.2">BUS_RESET</text>
<text x="18.5" y="189.8">GND</text>
<text x="158.9" y="188.8">MA_EN__MB_A</text>
<text x="14" y="195.9">100n</text>
<text x="16.7" y="201.5">C2</text>
<text x="137.7" y="200.1">SDA_MOSI</text>
<text x="154.7" y="202.9">INT_MISO</text>
<text x="13.2" y="206.7">VCC</text>
<text x="156.1" y="208.6">MA_CS_</text>
<text x="171.6" y="205.8">SCL_SCK</text>
<text x="167.1" y="214.4">R7</text>
<text x="176.9" y="213.2">VCC</text>
<text x="21" y="219.4" transform="rotate(-90 21 219.4)">GND</text>
<text x="30.3" y="221.7">TINY84 or TINY841</text>
<text x="157.8" y="220">LED</text>
<text x="167.1" y="219.7">1k</text>
<text x="23.3" y="231.1">MA_CS</text>
<text x="38.8" y="233.8">10k</text>
<text x="38.8" y="228.5">R6</text>
<text x="50.7" y="232.5">100n</text>
<text x="65.9" y="231.1">MA_CS_</text>
<text x="53.3" y="238.2">C4</text>
<text x="87.7" y="239" transform="rotate(-90 87.7 239)">MB_E1_</text>
<text x="99" y="235.7" transform="rotate(-90 99 235.7)">MA_A</text>
<text x="104.6" y="239" transform="rotate(-90 104.6 239)">MA_E1_</text>
<text x="115.9" y="239" transform="rotate(-90 115.9 239)">MA_PWM</text>
<text x="132.8" y="235.7" transform="rotate(-90 132.8 235.7)">MA_A</text>
<text x="144.1" y="239" transform="rotate(-90 144.1 239)">MB_PWM</text>
<text x="149.7" y="235.7" transform="rotate(-90 149.7 235.7)">MB_B</text>
<text x="161" y="237.3" transform="rotate(-90 161 237.3)">MB_E2</text>
<text x="47" y="240" transform="rotate(-90 47 240)">R12</text>
<text x="52.3" y="240" transform="rotate(-90 52.3 240)">10k</text>
<text x="124.4" y="243" transform="rotate(-90 124.4 243)">MA_E2</text>
<text x="45.8" y="247.1">GND</text>
<text x="55.7" y="247.1">GND</text>
<text x="25.2" y="256.5">MA_E1</text>
<text x="45.7" y="253.8">1k</text>
<text x="51.8" y="257.9">C3</text>
<text x="57.4" y="256.5">MA_E1_</text>
<text x="45.1" y="259.1">R3</text>
<text x="51.8" y="263.5">1n</text>
<text x="47.3" y="269.6">GND</text>
<text x="46.7" y="274.4">GND</text>
<text x="51.8" y="280.5">C1</text>
<text x="25.2" y="287.5">MB_E1</text>
<text x="45.7" y="284.8">1k</text>
<text x="51.8" y="286.1">1n</text>
<text x="57.4" y="287.5">MB_E1_</text>
<text x="45.1" y="290.2">R2</text>
</g>
<g font-size="2.8" fill="#8252c2">
<text x="143.1" y="88.3">Option: Power Supply</text>
<text x="143.1" y="153.2">Option: Level Shifter</text>
</g>
<g font-size="2.4" fill="#808080">
<text x="27.3" y="18.3">1</text>
<text x="27.3" y="21.1">2</text>
<text x="27.3" y="24">3</text>
<text x="153.3" y="21.1">1</text>
<text x="153.3" y="24">3</text>
<text x="165.4" y="21.1">2</text>
<text x="165.4" y="24">4</text>
<text x="27.3" y="26.8">4</text>
<text x="27.3" y="29.6">5</text>
<text x="153.3" y="26.8">5</text>
<text x="153.3" y="29.6">7</text>
<text x="165.4" y="26.8">6</text>
<text x="165.4" y="29.6">8</text>
<text x="27.3" y="32.4">6</text>
<text x="27.3" y="35.2">7</text>
<text x="152.1" y="35.2">11</text>
<text x="153.3" y="32.4">9</text>
<text x="165.4" y="32.4">10</text>
<text x="165.4" y="35.2">12</text>
<text x="79.3" y="38.8" transform="rotate(-90 79.3 38.8)">1</text>
<text x="82.1" y="38.8" transform="rotate(-90 82.1 38.8)">2</text>
<text x="101.8" y="38.8" transform="rotate(-90 101.8 38.8)">1</text>
<text x="104.7" y="38.8" transform="rotate(-90 104.7 38.8)">2</text>
<text x="85.6" y="42.3">1</text>
<text x="85.6" y="45.1">3</text>
<text x="85.6" y="47.9">5</text>
<text x="97.8" y="42.3">2</text>
<text x="97.8" y="45.1">4</text>
<text x="97.8" y="47.9">6</text>
<text x="85.6" y="50.7">7</text>
<text x="85.6" y="53.6">9</text>
<text x="97.8" y="50.7">8</text>
<text x="97.8" y="53.6">10</text>
<text x="84.5" y="56.4">11</text>
<text x="97.8" y="56.4">12</text>
<text x="46.9" y="63.4" transform="rotate(-90 46.9 63.4)">5</text>
<text x="34.3" y="66.2">1</text>
<text x="34.3" y="71.9">2</text>
<text x="55.5" y="69.1">4</text>
<text x="152.6" y="69.1">1</text>
<text x="157" y="70.3">VI</text>
<text x="165.2" y="70.3">VO</text>
<text x="171.7" y="69.1">3</text>
<text x="46.9" y="76.8" transform="rotate(-90 46.9 76.8)">3</text>
<text x="160.6" y="74.3">GND</text>
<text x="162.4" y="76.8" transform="rotate(-90 162.4 76.8)">2</text>
<text x="34.3" y="88.8">1</text>
<text x="46.9" y="86" transform="rotate(-90 46.9 86)">5</text>
<text x="34.3" y="94.4">2</text>
<text x="55.5" y="91.6">4</text>
<text x="46.9" y="99.4" transform="rotate(-90 46.9 99.4)">3</text>
<text x="34.9" y="142.4">1</text>
<text x="47" y="142.4">2</text>
<text x="34.9" y="145.2">3</text>
<text x="34.9" y="148">5</text>
<text x="47" y="145.2">4</text>
<text x="47" y="148">6</text>
<text x="89.1" y="168.4" transform="rotate(-90 89.1 168.4)">1</text>
<text x="92" y="168.4" transform="rotate(-90 92 168.4)">2</text>
<text x="43.3" y="185.9">(PCINT10/INT0/OC0A/CKOUT)PB2</text>
<text x="52.2" y="183.1">(PCINT11/RESET/DW)PB3</text>
<text x="86.5" y="181.8">4</text>
<text x="86.5" y="184.6">5</text>
<text x="52.9" y="191.5">(PCINT8/XTAL1/CLKI)PB0</text>
<text x="58.9" y="188.7">(PCINT9/XTAL2)PB1</text>
<text x="86.5" y="187.5">3</text>
<text x="86.5" y="190.3">2</text>
<text x="48" y="197.2">(PCINT7/ICP/OC0B/ADC7)PA7</text>
<text x="86.5" y="195.9">6</text>
<text x="26.4" y="201.6">1</text>
<text x="32.9" y="202.8">VCC</text>
<text x="40.3" y="200">(PCINT6/OC1A/SDA/MOSI/ADC6)PA6</text>
<text x="41.6" y="202.8">(PCINT5/OC1B/MISO/DO/ADC5)PA5</text>
<text x="86.5" y="198.7">7</text>
<text x="86.5" y="201.6">8</text>
<text x="43.7" y="205.6">(PCINT4/T1/SCL/USCK/ADC4)PA4</text>
<text x="56.4" y="208.4">(PCINT3/T0/ADC3)PA3</text>
<text x="86.5" y="204.4">9</text>
<text x="86.5" y="207.2">10</text>
<text x="25.1" y="215.7">14</text>
<text x="53.8" y="211.3">(PCINT2/AIN1/ADC2)PA2</text>
<text x="53.8" y="214.1">(PCINT1/AIN0/ADC1)PA1</text>
<text x="86.5" y="210">11</text>
<text x="86.5" y="212.8">12</text>
<text x="86.5" y="215.7">13</text>
<text x="32.9" y="216.9">GND</text>
<text x="52.8" y="216.9">(PCINT0/AREF/ADC0)PA0</text>
</g>
<text font-size="2" fill="#c90d0c" x="184.7" y="71.8" transform="rotate(-90 184.7 71.8)">+</text>
<g font-size="2" fill="#808080">
<text x="153" y="95.5">BUS_INT</text>
<text x="186.8" y="95.5">INT_MISO</text>
<text x="154.8" y="106.8">U_BUS</text>
<text x="152.4" y="115.3">BUS_SCL</text>
<text x="186.8" y="115.3">SCL_SCK</text>
<text x="154.8" y="126.6">U_BUS</text>
<text x="152.1" y="135">BUS_SDA</text>
<text x="186.8" y="135">SDA_MOSI</text>
<text x="154.8" y="146.3">U_BUS</text>
</g>
<g font-size=".6" fill="#ffba08">
<text x="90.5" y="182.4">SpiceOrder 1</text>
<text x="96.1" y="182.4">SpiceOrder 2</text>
</g>
</svg>
